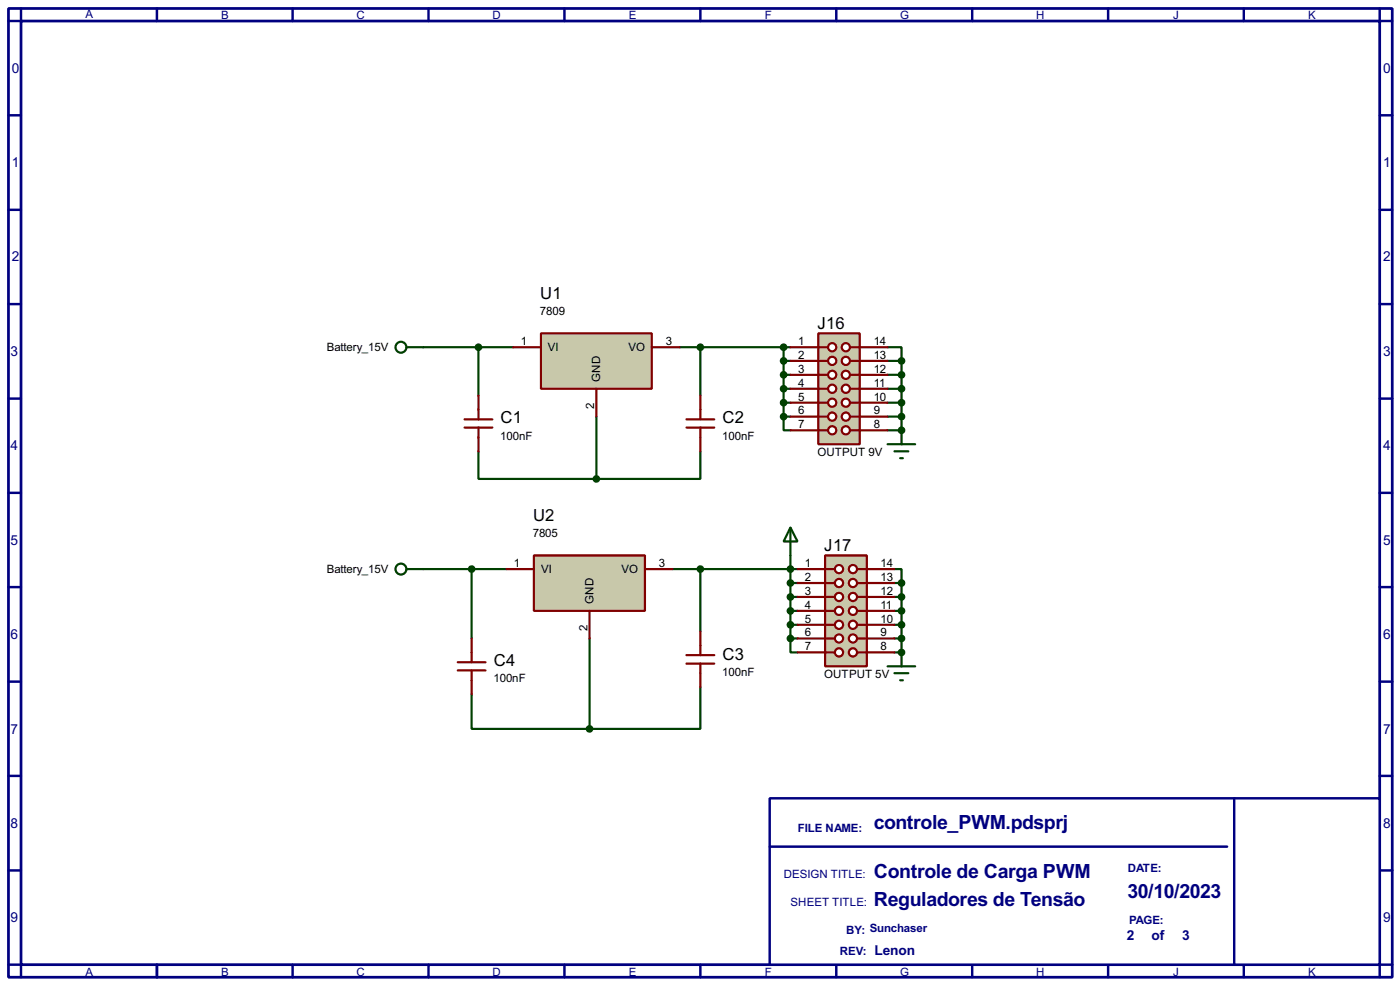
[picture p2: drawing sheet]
<svg xmlns="http://www.w3.org/2000/svg" width="256mm" height="180mm" viewBox="0 0 256 180" stroke-linecap="round" stroke-linejoin="round" font-family="sans-serif">
<path d="M1.6 1.6h253.5v177.3h-253.5zM3.9 3.9h248.9v172.7h-248.9z" fill="none" stroke="#000080" stroke-width=".5"/>
<g fill="none" stroke="#000080" stroke-width=".45">
<path d="M3.9 1.6v2.3h-2.3M28.8 1.6v2.3M53.6 1.6v2.3M78.5 1.6v2.3M103.4 1.6v2.3M128.3 1.6v2.3M153.2 1.6v2.3M178.1 1.6v2.3M203 1.6v2.3M227.9 1.6v2.3M252.8 1.6v2.3h2.3M1.6 21.1h2.3"/>
<path d="M1.6 38.4h2.3M252.8 21.1h2.3M252.8 38.4h2.3M1.6 55.7h2.3M252.8 55.7h2.3M1.6 73h2.3M252.8 73h2.3M1.6 90.2h2.3M252.8 90.2h2.3M1.6 107.5h2.3M252.8 107.5h2.3M1.6 124.8h2.3"/>
<path d="M252.8 124.8h2.3M1.6 142h2.3M1.6 159.3h2.3M252.8 142h2.3M252.8 159.3h2.3M1.6 176.6h2.3v2.3M28.8 176.6v2.3M53.6 176.6v2.3M78.5 176.6v2.3M103.4 176.6v2.3M128.3 176.6v2.3M153.2 176.6v2.3"/>
<path d="M178.1 176.6v2.3M203 176.6v2.3M227.9 176.6v2.3M255.1 176.6h-2.3v2.3"/>
</g>
<path d="M141 146.1h111.8v30.5h-111.8z" fill="#fff" stroke="#000080" stroke-width=".45"/>
<path d="M141 155h83.8M226.1 146.1v30.5" fill="none" stroke="#000080" stroke-width=".45"/>
<g fill="none" stroke="#004000" stroke-width=".4">
<path d="M109.3 76.3v11.4M124.5 63.6h20.3M128.3 63.6v8.8M143.6 76.3v2.5h1.2M143.6 66.1h1.2M143.6 68.6h1.2M143.6 63.6v12.7M143.6 71.2h1.2M143.6 73.7h1.2M143.6 76.3h1.2M162.6 63.6h2.6v2.5M162.6 66.1h2.6"/>
<path d="M162.6 68.6h2.6M162.6 71.2h2.6M162.6 73.7h2.6M165.2 66.1v10.2h-2.6M87.7 82.6v5.1h21.6M128.3 82.6v5.1h-19M108 116.9v16.5M123.2 104.2h22.9M128.3 104.2v11.4M144.8 116.9v2.5h1.3M144.8 106.7h1.3M144.8 101.7v15.2"/>
<path d="M144.8 109.3h1.3M144.8 111.8h1.3M144.8 114.4h1.3M144.8 116.9h1.3M163.9 104.2h1.3v2.5M163.9 106.7h1.3M163.9 109.3h1.3M163.9 111.8h1.3M163.9 114.4h1.3M165.2 106.7v10.2h-1.3M86.4 127.1v6.3h21.6M128.3 125.8v7.6h-20.3"/>
</g>
<circle cx="165.2" cy="78.8" r=".2" fill="#004000"/>
<path d="M165.2 76.3v2.5h-2.6" fill="none" stroke="#004000" stroke-width=".4"/>
<circle cx="165.2" cy="119.4" r=".2" fill="#004000"/>
<path d="M77.5 63.6h16.5M87.7 63.6v8.8M77.5 104.2h15.3M86.4 104.2v12.7M165.2 116.9v2.5h-1.3" fill="none" stroke="#004000" stroke-width=".4"/>
<path d="M99.1 61h20.3v10.2h-20.3z" fill="#c8c8aa" stroke="#800000" stroke-width=".4"/>
<path d="M94 63.6h5.1M109.3 71.2v5.1M119.4 63.6h5.1" fill="none" stroke="#800000" stroke-width=".4"/>
<path d="M97.8 101.7h20.4v10.1h-20.4z" fill="#c8c8aa" stroke="#800000" stroke-width=".4"/>
<g fill="none" stroke="#800000" stroke-width=".4">
<path d="M85.1 76.8h5.1M85.1 78.3h5.1M87.7 72.4v4.4M87.7 78.3v4.3M125.8 76.8h5.1M125.8 78.3h5.1M128.3 72.4v4.4M128.3 78.3v4.3M86.4 116.9v4.3M92.8 104.2h5M108 111.8v5.1M118.2 104.2h5"/>
<path d="M125.8 119.9h5.1M128.3 115.6v4.3M83.9 121.2h5.1M83.9 122.7h5.1M86.4 122.7v4.4M125.8 121.5h5.1M128.3 121.5v4.3"/>
</g>
<g fill="#004000" stroke="#004000" stroke-width=".4">
<circle cx="108" cy="133.4" r=".5"/>
<circle cx="109.2" cy="87.7" r=".5"/>
</g>
<g fill="none" stroke="#004000" stroke-width=".4">
<path d="M74.5 63.6h3M74.5 104.2h3"/>
<circle cx="73.4" cy="63.6" r="1"/>
<circle cx="73.4" cy="104.2" r="1"/>
</g>
<path d="M149.9 61h7.6v20.3h-7.6z" fill="#c8c8aa" stroke="#800000" stroke-width=".4"/>
<path d="M149.9 63.6h1.8" fill="none" stroke="#800000" stroke-width=".4"/>
<circle cx="152.4" cy="63.6" r=".75" fill="#feffff" stroke="#800000" stroke-width=".4"/>
<path d="M149.9 66.1h1.8" fill="none" stroke="#800000" stroke-width=".4"/>
<circle cx="152.4" cy="66.1" r=".75" fill="#feffff" stroke="#800000" stroke-width=".4"/>
<path d="M149.9 68.6h1.8" fill="none" stroke="#800000" stroke-width=".4"/>
<circle cx="152.4" cy="68.6" r=".75" fill="#feffff" stroke="#800000" stroke-width=".4"/>
<path d="M149.9 71.2h1.8" fill="none" stroke="#800000" stroke-width=".4"/>
<circle cx="152.4" cy="71.2" r=".75" fill="#feffff" stroke="#800000" stroke-width=".4"/>
<path d="M155.8 63.6h1.7" fill="none" stroke="#800000" stroke-width=".4"/>
<circle cx="154.9" cy="63.6" r=".75" fill="#feffff" stroke="#800000" stroke-width=".4"/>
<path d="M155.8 66.1h1.7" fill="none" stroke="#800000" stroke-width=".4"/>
<circle cx="154.9" cy="66.1" r=".75" fill="#feffff" stroke="#800000" stroke-width=".4"/>
<path d="M155.8 68.6h1.7" fill="none" stroke="#800000" stroke-width=".4"/>
<circle cx="154.9" cy="68.6" r=".75" fill="#feffff" stroke="#800000" stroke-width=".4"/>
<path d="M155.8 71.2h1.7" fill="none" stroke="#800000" stroke-width=".4"/>
<circle cx="154.9" cy="71.2" r=".75" fill="#feffff" stroke="#800000" stroke-width=".4"/>
<path d="M149.9 73.7h1.8" fill="none" stroke="#800000" stroke-width=".4"/>
<circle cx="152.4" cy="73.7" r=".75" fill="#feffff" stroke="#800000" stroke-width=".4"/>
<path d="M155.8 73.7h1.7" fill="none" stroke="#800000" stroke-width=".4"/>
<circle cx="154.9" cy="73.7" r=".75" fill="#feffff" stroke="#800000" stroke-width=".4"/>
<path d="M149.9 76.3h1.8" fill="none" stroke="#800000" stroke-width=".4"/>
<circle cx="152.4" cy="76.3" r=".75" fill="#feffff" stroke="#800000" stroke-width=".4"/>
<path d="M155.8 76.3h1.7" fill="none" stroke="#800000" stroke-width=".4"/>
<circle cx="154.9" cy="76.3" r=".75" fill="#feffff" stroke="#800000" stroke-width=".4"/>
<path d="M149.9 78.8h1.8" fill="none" stroke="#800000" stroke-width=".4"/>
<circle cx="152.4" cy="78.8" r=".75" fill="#feffff" stroke="#800000" stroke-width=".4"/>
<path d="M155.8 78.8h1.7" fill="none" stroke="#800000" stroke-width=".4"/>
<circle cx="154.9" cy="78.8" r=".75" fill="#feffff" stroke="#800000" stroke-width=".4"/>
<g fill="none" stroke="#800000" stroke-width=".4">
<path d="M144.8 63.6h5.1M144.8 66.1h5.1M144.8 68.6h5.1M144.8 71.2h5.1M144.8 73.7h5.1M144.8 76.3h5.1M144.8 78.8h5.1M157.5 63.6h5.1M157.5 66.1h5.1M157.5 68.6h5.1M157.5 71.2h5.1M157.5 73.7h5.1"/>
<path d="M157.5 76.3h5.1M157.5 78.8h5.1"/>
</g>
<path d="M151.2 101.7h7.6v20.3h-7.6z" fill="#c8c8aa" stroke="#800000" stroke-width=".4"/>
<path d="M151.2 104.2h1.8" fill="none" stroke="#800000" stroke-width=".4"/>
<circle cx="153.7" cy="104.2" r=".75" fill="#feffff" stroke="#800000" stroke-width=".4"/>
<path d="M151.2 106.7h1.8" fill="none" stroke="#800000" stroke-width=".4"/>
<circle cx="153.7" cy="106.7" r=".75" fill="#feffff" stroke="#800000" stroke-width=".4"/>
<path d="M151.2 109.3h1.8" fill="none" stroke="#800000" stroke-width=".4"/>
<circle cx="153.7" cy="109.3" r=".75" fill="#feffff" stroke="#800000" stroke-width=".4"/>
<path d="M151.2 111.8h1.8" fill="none" stroke="#800000" stroke-width=".4"/>
<circle cx="153.7" cy="111.8" r=".75" fill="#feffff" stroke="#800000" stroke-width=".4"/>
<path d="M157 104.2h1.8" fill="none" stroke="#800000" stroke-width=".4"/>
<circle cx="156.2" cy="104.2" r=".75" fill="#feffff" stroke="#800000" stroke-width=".4"/>
<path d="M157 106.7h1.8" fill="none" stroke="#800000" stroke-width=".4"/>
<circle cx="156.2" cy="106.7" r=".75" fill="#feffff" stroke="#800000" stroke-width=".4"/>
<path d="M157 109.3h1.8" fill="none" stroke="#800000" stroke-width=".4"/>
<circle cx="156.2" cy="109.3" r=".75" fill="#feffff" stroke="#800000" stroke-width=".4"/>
<path d="M157 111.8h1.8" fill="none" stroke="#800000" stroke-width=".4"/>
<circle cx="156.2" cy="111.8" r=".75" fill="#feffff" stroke="#800000" stroke-width=".4"/>
<path d="M151.2 114.4h1.8" fill="none" stroke="#800000" stroke-width=".4"/>
<circle cx="153.7" cy="114.4" r=".75" fill="#feffff" stroke="#800000" stroke-width=".4"/>
<path d="M157 114.4h1.8" fill="none" stroke="#800000" stroke-width=".4"/>
<circle cx="156.2" cy="114.4" r=".75" fill="#feffff" stroke="#800000" stroke-width=".4"/>
<path d="M151.2 116.9h1.8" fill="none" stroke="#800000" stroke-width=".4"/>
<circle cx="153.7" cy="116.9" r=".75" fill="#feffff" stroke="#800000" stroke-width=".4"/>
<path d="M157 116.9h1.8" fill="none" stroke="#800000" stroke-width=".4"/>
<circle cx="156.2" cy="116.9" r=".75" fill="#feffff" stroke="#800000" stroke-width=".4"/>
<path d="M151.2 119.4h1.8" fill="none" stroke="#800000" stroke-width=".4"/>
<circle cx="153.7" cy="119.4" r=".75" fill="#feffff" stroke="#800000" stroke-width=".4"/>
<path d="M157 119.4h1.8" fill="none" stroke="#800000" stroke-width=".4"/>
<circle cx="156.2" cy="119.4" r=".75" fill="#feffff" stroke="#800000" stroke-width=".4"/>
<g fill="none" stroke="#800000" stroke-width=".4">
<path d="M146.1 104.2h5.1M146.1 106.7h5.1M146.1 109.3h5.1M146.1 111.8h5.1M146.1 114.4h5.1M146.1 116.9h5.1M146.1 119.4h5.1M158.8 104.2h5.1M158.8 106.7h5.1M158.8 109.3h5.1M158.8 111.8h5.1M158.8 114.4h5.1"/>
<path d="M158.8 116.9h5.1M158.8 119.4h5.1"/>
</g>
<g fill="#004000" stroke="#004000" stroke-width=".4">
<circle cx="128.3" cy="63.6" r=".5"/>
<circle cx="128.3" cy="104.2" r=".5"/>
<circle cx="144.8" cy="104.2" r=".5"/>
<circle cx="144.8" cy="106.7" r=".5"/>
<circle cx="144.8" cy="109.3" r=".5"/>
<circle cx="144.8" cy="111.8" r=".5"/>
<circle cx="144.8" cy="114.4" r=".5"/>
<circle cx="144.8" cy="116.9" r=".5"/>
<circle cx="143.5" cy="66.1" r=".5"/>
<circle cx="143.5" cy="68.6" r=".5"/>
<circle cx="143.5" cy="71.2" r=".5"/>
<circle cx="143.5" cy="73.7" r=".5"/>
<circle cx="143.5" cy="76.3" r=".5"/>
<circle cx="165.1" cy="66.1" r=".5"/>
<circle cx="165.1" cy="68.6" r=".5"/>
<circle cx="165.1" cy="71.2" r=".5"/>
<circle cx="165.1" cy="73.7" r=".5"/>
<circle cx="165.1" cy="76.3" r=".5"/>
<circle cx="165.1" cy="106.7" r=".5"/>
<circle cx="165.1" cy="109.3" r=".5"/>
<circle cx="165.1" cy="111.8" r=".5"/>
<circle cx="165.1" cy="114.4" r=".5"/>
<circle cx="165.1" cy="116.9" r=".5"/>
<circle cx="143.5" cy="63.6" r=".5"/>
<circle cx="165.1" cy="78.8" r=".5"/>
<circle cx="165.1" cy="119.4" r=".5"/>
<circle cx="86.4" cy="104.2" r=".5"/>
<circle cx="87.6" cy="63.6" r=".5"/>
</g>
<path d="M165.2 78.8v2.5M144.8 96.6l1.3 2.5h-2.5zM144.8 96.6v5.1M162.6 81.3h5.1M163.9 82.6h2.5M164.9 83.9h.5M165.2 119.4v2.6M162.6 122h5.1M163.9 123.2h2.5M164.9 124.5h.5" fill="none" stroke="#004000" stroke-width=".4"/>
<g font-size="4" fill="#000080">
<text x="160.1" y="151.8">controle_PWM.pdsprj</text>
<text x="160.1" y="160.7">Controle de Carga PWM</text>
<text x="160.1" y="165.8">Reguladores de Tensão</text>
<text x="206.6" y="164.4">30/10/2023</text>
</g>
<g font-size="3.4">
<text x="99" y="54.7">U1</text>
<text x="149.8" y="60.2">J16</text>
<text x="91.7" y="77.5">C1</text>
<text x="132.4" y="77.5">C2</text>
<text x="97.7" y="95.3">U2</text>
<text x="151" y="100.9">J17</text>
<text x="90.5" y="122">C4</text>
<text x="132.4" y="120.7">C3</text>
</g>
<g font-size="2.8" fill="#000080">
<text x="2.2" y="13.4">0</text>
<text x="253.4" y="13.4">0</text>
<text x="2.2" y="30.6">1</text>
<text x="253.4" y="30.6">1</text>
<text x="2.2" y="47.9">2</text>
<text x="253.4" y="47.9">2</text>
<text x="1.9" y="65.2">3</text>
<text x="253.4" y="65.2">3</text>
<text x="1.9" y="82.4">4</text>
<text x="253.4" y="82.4">4</text>
<text x="1.9" y="99.7">5</text>
<text x="253.4" y="99.7">5</text>
<text x="1.9" y="117">6</text>
<text x="253.4" y="117">6</text>
<text x="1.9" y="134.3">7</text>
<text x="253.4" y="134.3">7</text>
<text x="1.9" y="151.5">8</text>
<text x="253.4" y="151.5">8</text>
<text x="1.9" y="168.8">9</text>
<text x="206.4" y="172.1">2</text>
<text x="211" y="172.1">of</text>
<text x="216.6" y="172.1">3</text>
<text x="253.4" y="168.8">9</text>
<text x="160.2" y="174.9">Lenon</text>
</g>
<g font-size="2.4" fill="#000080">
<text x="15.6" y="3.2">A</text>
<text x="40.5" y="3.5">B</text>
<text x="65.3" y="3.5">C</text>
<text x="90.2" y="3.5">D</text>
<text x="115.2" y="3.5">E</text>
<text x="140.1" y="3.5">F</text>
<text x="164.9" y="3.5">G</text>
<text x="189.8" y="3.5">H</text>
<text x="214.9" y="3.5">J</text>
<text x="239.6" y="3.5">K</text>
<text x="146.1" y="152.3">FILE NAME:</text>
<text x="143.6" y="160.7">DESIGN TITLE:</text>
<text x="206.6" y="159.7">DATE:</text>
<text x="144.8" y="165.8">SHEET TITLE:</text>
<text x="155" y="170.9">BY: Sunchaser</text>
<text x="206.8" y="169.1">PAGE:</text>
<text x="15.6" y="178.6">A</text>
<text x="40.5" y="178.6">B</text>
<text x="65.3" y="178.6">C</text>
<text x="90.2" y="178.6">D</text>
<text x="115.2" y="178.6">E</text>
<text x="140.1" y="178.6">F</text>
<text x="153.8" y="174.7">REV:</text>
<text x="164.9" y="178.6">G</text>
<text x="189.8" y="178.6">H</text>
<text x="214.9" y="178.6">J</text>
<text x="239.6" y="178.6">K</text>
</g>
<g font-size="2.4">
<text x="98.9" y="57.6">7809</text>
<text x="59.9" y="64.2">Battery_15V</text>
<text x="95.4" y="63.1">1</text>
<text x="100.4" y="64.2">VI</text>
<text x="115.1" y="64.2">VO</text>
<text x="122" y="63.1">3</text>
<text x="146.2" y="63.1">1</text>
<text x="146.2" y="65.6">2</text>
<text x="160.1" y="63.1">14</text>
<text x="160.1" y="65.6">13</text>
<text x="110" y="69.9" transform="rotate(-90 110 69.9)">GND</text>
<text x="146.2" y="68.2">3</text>
<text x="146.2" y="70.8">4</text>
<text x="160.1" y="68.2">12</text>
<text x="160.1" y="70.8">11</text>
<text x="108.9" y="74.8" transform="rotate(-90 108.9 74.8)">2</text>
<text x="146.2" y="73.3">5</text>
<text x="146.2" y="75.8">6</text>
<text x="160.1" y="73.3">10</text>
<text x="160.1" y="75.8">9</text>
<text x="91.7" y="80.4">100nF</text>
<text x="132.3" y="80.4">100nF</text>
<text x="146.2" y="78.3">7</text>
<text x="149.7" y="83.4">OUTPUT 9V</text>
<text x="160.1" y="78.3">8</text>
<text x="97.6" y="98.2">7805</text>
<text x="59.9" y="104.9">Battery_15V</text>
<text x="94.2" y="103.8">1</text>
<text x="99.1" y="104.9">VI</text>
<text x="113.8" y="104.9">VO</text>
<text x="120.7" y="103.8">3</text>
<text x="147.5" y="103.8">1</text>
<text x="147.5" y="106.3">2</text>
<text x="161.3" y="103.8">14</text>
<text x="161.3" y="106.3">13</text>
<text x="108.7" y="110.5" transform="rotate(-90 108.7 110.5)">GND</text>
<text x="147.5" y="108.9">3</text>
<text x="147.5" y="111.4">4</text>
<text x="147.5" y="114">5</text>
<text x="161.3" y="108.9">12</text>
<text x="161.3" y="111.4">11</text>
<text x="161.3" y="114">10</text>
<text x="107.6" y="115.5" transform="rotate(-90 107.6 115.5)">2</text>
<text x="147.5" y="116.5">6</text>
<text x="147.5" y="119">7</text>
<text x="161.3" y="116.5">9</text>
<text x="161.3" y="119">8</text>
<text x="90.4" y="124.9">100nF</text>
<text x="132.3" y="123.7">100nF</text>
<text x="151" y="124.1">OUTPUT 5V</text>
</g>
</svg>
